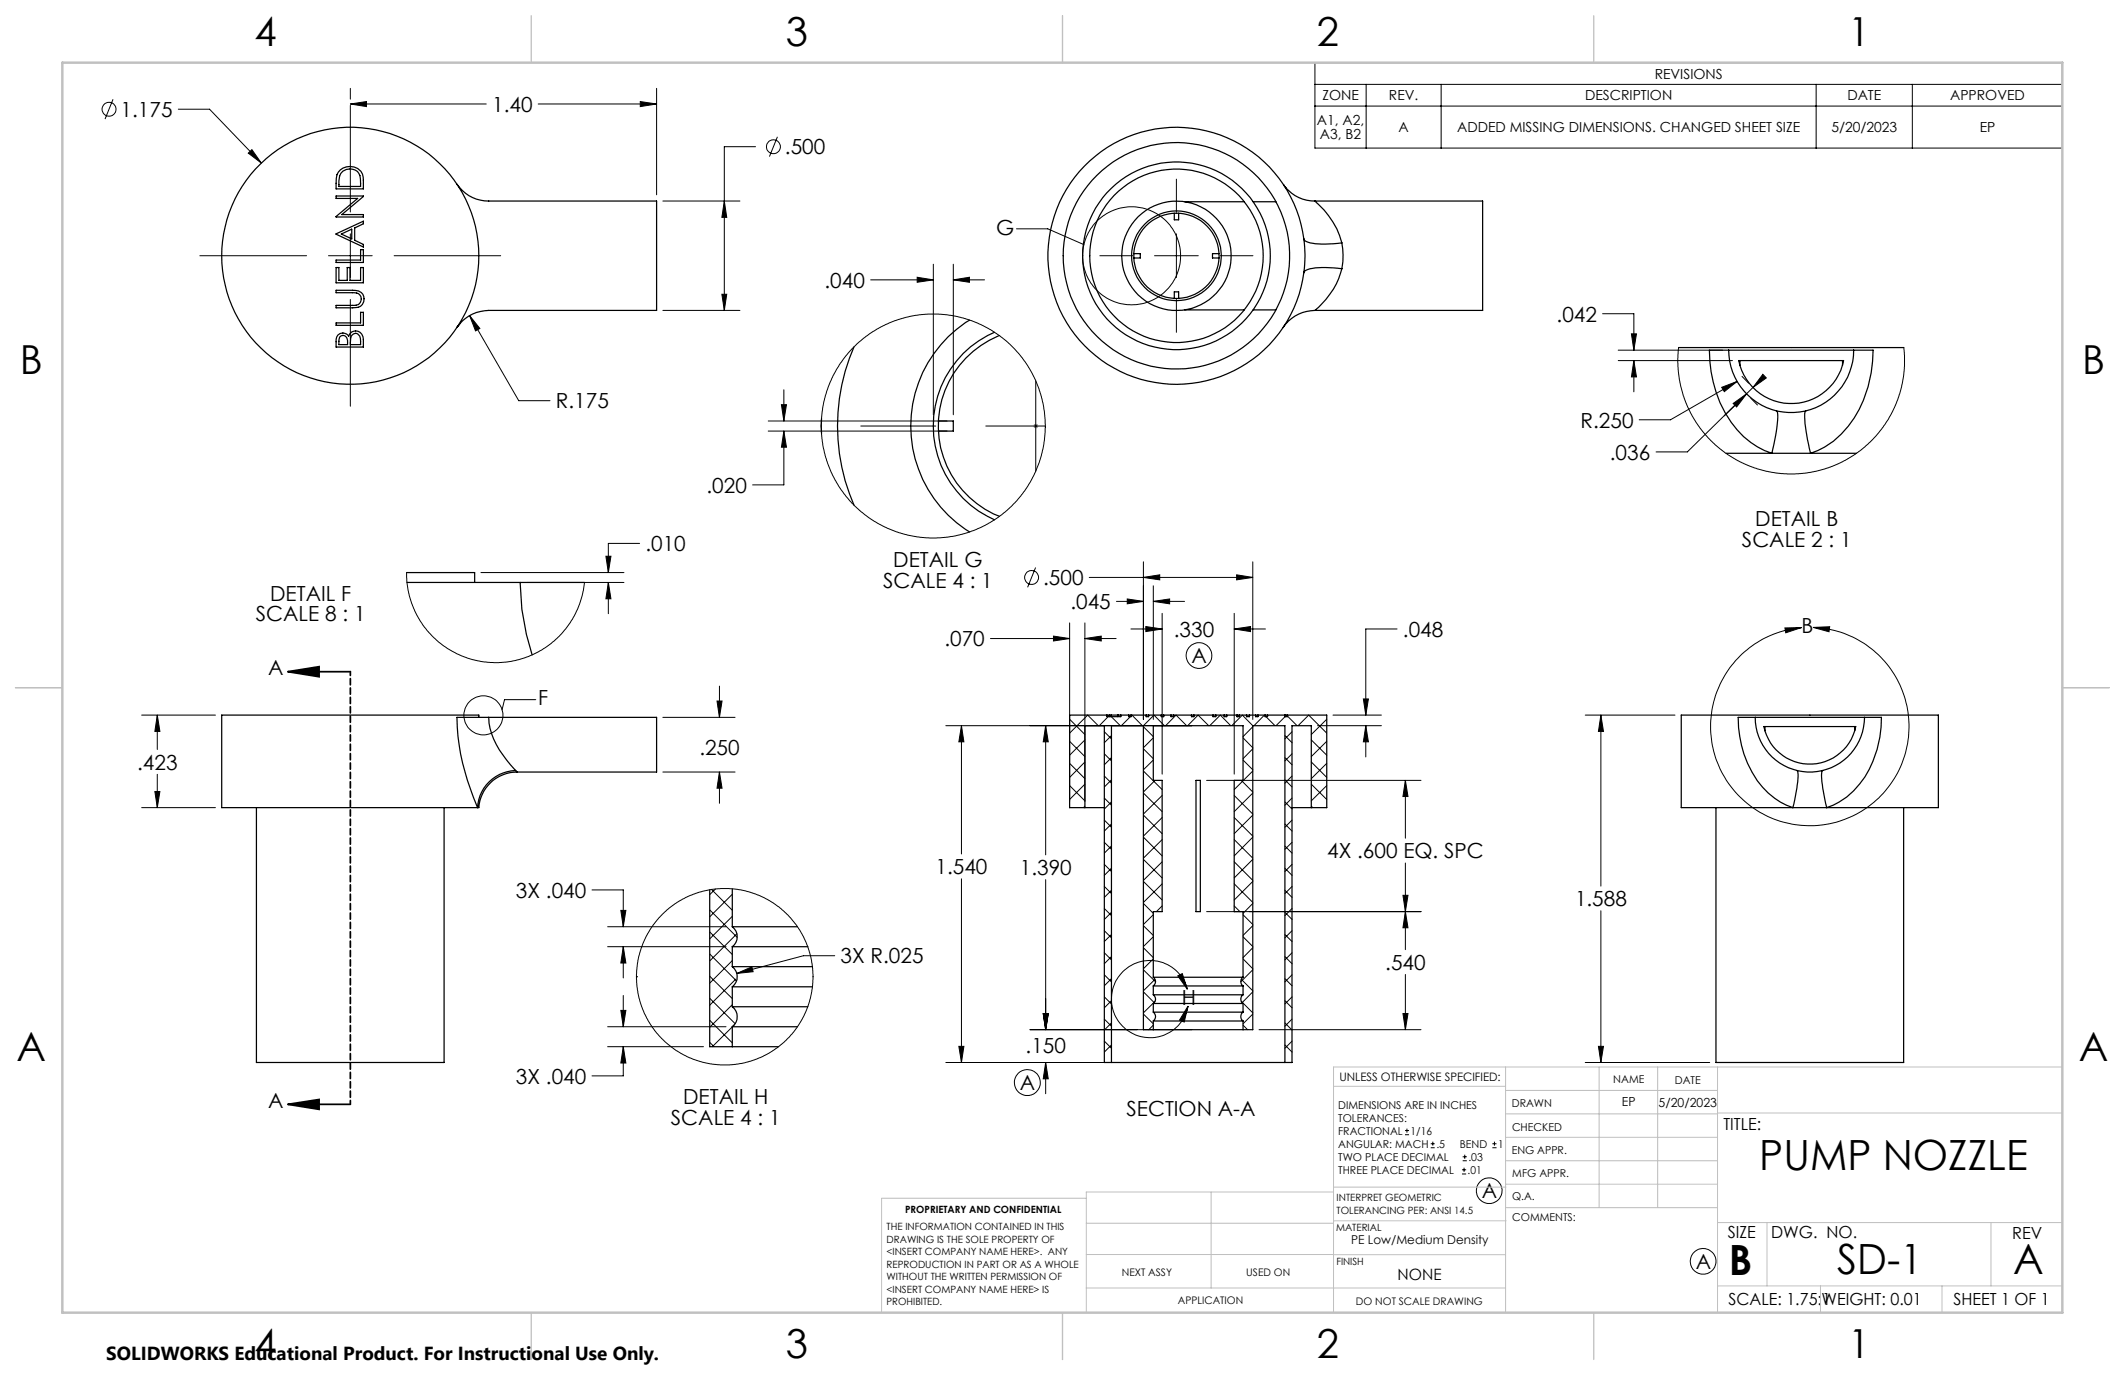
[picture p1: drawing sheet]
<svg xmlns="http://www.w3.org/2000/svg" width="432mm" height="279mm" viewBox="0 0 432 279" stroke-linecap="round" stroke-linejoin="round" font-family="sans-serif">
<g fill="none" stroke="#000" stroke-width=".25">
<path d="M68.3 39.8h5.5l-4.3 3.8h4.3v.5h-5.5l4.4-3.8h-4.4zM69.2 34.5a2.79 2.79 0 0 1 3-.5 2.79 2.79 0 0 1 1.6 2.7v1.7h-5.5a5.9 5.9 0 0 1 .5-3.4zM69.7 34.8a2.15 2.15 0 0 1 2.3-.4 2.15 2.15 0 0 1 1.2 2l.1 1.5h-4.4a5.4 5.4 0 0 1 .4-2.7zM92.9 37.4a7.7 7.7 0 0 0 6.4 3.5h34.1v22.2h-34.1a7.8 7.8 0 0 0-6.4 3.4M260.8 37.5l.5 .7M261.3 38.2a7.8 7.8 0 0 0 5.9 2.7M68.3 59h3.3a1.86 1.86 0 0 1 2.3 2.3 1.62 1.62 0 0 1-1.8 1.2h-3.8v-.4h3.3a1.36 1.36 0 0 0 1.8-1.3 1.36 1.36 0 0 0-1.8-1.3h-3.3zM68.3 47.5l5.5-2.6v.6l-1.7 .8v2.5l1.7 .9v.5zM68.3 52.8h5v-2.1h.5v2.6h-5.5zM68.3 54.4h.6v2.6h1.7v-2.6h.5v2.6h2.2v-2.6h.5v3.1h-5.5zM69.4 47.6l2.1-1v1.9zM230.4 51.5h1.3v.9h-1.3"/>
<path d="M238.6 43.3v1.4h.9v-1.4M240.7 41h12.1M247.7 51.5h-1.3v.9h1.3M254.6 41h4.7M264.9 48.5a24.1 24.1 0 0 1 0 6.9M264.9 48.5a26.1 26.1 0 0 0-39.9-18.5 26.1 26.1 0 0 0 0 44 26.1 26.1 0 0 0 39.9-18.6M264.9 48.5a1.89 1.89 0 0 0 1.8 .9 21.2 21.2 0 0 0 6 0M267.2 40.9l.2 .2a16.6 16.6 0 0 1 5.3 8.3M267.2 40.9h34.1v22.2h-34.1M272.7 54.6a16.2 16.2 0 0 0-7.3 .3l-.5 .5M272.7 54.6a16.9 16.9 0 0 1-5.5 8.5M272.7 49.4a14 14 0 0 1 0 5.2"/>
<path d="M68.3 65.6h5v-2.1h.5v2.6h-5.5zM68.7 68.1a1.43 1.43 0 0 1 2.1 .2 1.55 1.55 0 0 1 1.9-1 1.55 1.55 0 0 1 1.1 1.7v1.5h-5.5a3.3 3.3 0 0 1 .4-2.4zM69.1 68.4a.91 .91 0 0 1 1-.1 .91 .91 0 0 1 .5 .9v.8h-1.7v-1.1zM71.5 68.1a.96 .96 0 0 1 1.2-.3 .96 .96 0 0 1 .5 1l.1 1.2h-2.1v-.3a2.11 2.11 0 0 1 .3-1.6zM93.5 65.8l-.6 .7M173.5 70.5a40.3 40.3 0 0 0 0 32.2M197 65.1a25.3 25.3 0 0 0 0 43M202.1 67.5a20.8 20.8 0 0 0-12.4 19.1 20.8 20.8 0 0 0 12.4 19M203.1 68.2a19.8 19.8 0 0 0-12.4 18.4 19.8 19.8 0 0 0 12.4 18.3M238.6 60.6v-1.3h.9v1.3M240.7 63h12.1M254.6 63h4.7"/>
<path d="M267.2 63.1a7.8 7.8 0 0 0-6.5 3.4M341.1 70.6h45.8M351.3 71.2a12.7 12.7 0 0 0 12.7 12.6 12.7 12.7 0 0 0 12.7-12.6M351.3 71.2h-4a24.5 24.5 0 0 0 7 17.5 15.6 15.6 0 0 0 5.7 3.4M351.3 71.2h25.4M353.3 73.3h21.3a10.9 10.9 0 0 1-10.6 8.7 10.9 10.9 0 0 1-10.7-8.7zM353.6 73.3v1M374.4 73.3v1M376.7 71.2h3.9a23.6 23.6 0 0 1-8 18.4l-1.8 1.2-2.9 1.3M166.9 85.1v3M190.7 85.5h3v2.1h-3M350.7 92.1h9.3"/>
<path d="M360 92.1h7.9M361 83.5l.1 .1a13.2 13.2 0 0 1-.5 5.7l-.6 2.8M367 83.5a5.2 5.2 0 0 0-.1 3.3l1 5.3M367.9 92.1h9.3M82.6 116.3h13.8v2.1M82.7 118.4h23M105.7 118.4l.3 5.4 1 5.1 1.1 4.2M105.7 118.4h13.1M97.3 145.8v-.5h-52.3v18.8h52M99.3 145.8h-6.4a49.4 49.4 0 0 0 4.1 18.3M99.3 145.8a14.5 14.5 0 0 0 3.7 8.7l1.8 2.1M99.3 145.8h34.1v11.1h-28.3"/>
<path d="M104.8 156.6a8 8 0 0 0-7.8 7.5M104.8 156.6l.3 .3M105.1 156.9a8 8 0 0 0-7.9 7.2h-.2M224.9 145.3v.3h2.9v-.3M225.4 145.3v.3M225.8 145.3h1.5M225.8 145.3h-8.5v18.8h3.2M225.8 145.3v.3M227.8 145.3h-.7v.3M227.8 145.3h33.3M229.3 145.3v.3h.5v-.3M232.9 145.3v.3h.5v-.3"/>
<path d="M236 145.3v.3h.5v-.3M237.9 145.3v.3h.6v-.3M242.1 145.3v.3h.5v-.3M243 158.6h.9v26.6h-.9zM246.5 145.3v.3h.6v-.3M248.7 145.3v.3h.6v-.3M251.4 145.3v.3h.4v-.3M251.5 145.3v.3M253.3 145.3v.3h.6v-.3M255.1 145.3v.3h.5v-.3M257.1 145.3v.3h.5v-.3M261.1 145.3h.1"/>
<path d="M261.1 145.3v.3h.5v-.3M261.2 145.3h.4M261.6 145.3h8v18.8h-3.1M356.7 145.8a11.1 11.1 0 0 0 11.1 11.1 11.1 11.1 0 0 0 11.1-11.1M356.7 145.8h-3.5a21.2 21.2 0 0 0 6.1 15.3 13.3 13.3 0 0 0 5 3M356.7 145.8h22.2M358.4 147.6h18.7a9.5 9.5 0 0 1-9.3 7.7 9.5 9.5 0 0 1-9.4-7.7zM358.6 147.6v.9M365.1 156.6a4 4 0 0 1 .1 2.9l-.9 4.6M370.4 156.6a4 4 0 0 0-.1 2.9l.9 4.6M376.9 147.6v.9M378.9 145.8h3.4a20.7 20.7 0 0 1-7.1 16.2l-1.5 1-2.5 1.1"/>
<path d="M52.1 164.1v51.8h38.1v-51.8M220.5 164.1h3.9M220.5 164.1v-16.6h3.9v68.4h1.4M262.5 164.1h4M266.5 164.1v-16.6h-4v68.4h-1.4M348.7 164.1v51.8h38.1v-51.8M364.3 164.1h6.9M364.3 164.1h-22.7v-18.8h52.3v18.8h-22.7M129.3 198.5h.1M144.2 180.8v31.9h4.6M148.8 188.3a2.58 2.58 0 0 1 0 4.1M148.8 196.4a2.61 2.61 0 0 1 0 4.1"/>
<path d="M148.8 188.3h13.2M148.8 192.4h15.3M148.8 196.4h16.3M148.8 180.6v7.7M148.8 192.4v4M234.4 198.6a1.08 1.08 0 0 1 0 1.7M234.4 198.6h18.2M234.4 198.6v-13.4h1.7v-26.6h-1.7v-11.1h18.2v11.1h-1.8v26.6h1.8v13.4M252.6 198.6a1.08 1.08 0 0 0 0 1.7M148.8 204.6a2.58 2.58 0 0 1 0 4M148.8 200.5h16.3M148.8 204.6h15.3"/>
<path d="M148.8 208.6h13.2M148.8 212.7h9.4M148.8 200.5v4.1M148.8 208.6v4.1M225.8 215.9h35.3M234.4 202.1a1.08 1.08 0 0 1 0 1.8M234.4 205.7a1.11 1.11 0 0 1 0 1.8M234.4 200.3h18.2M234.4 202.1h18.2M234.4 207.5h18.2M234.4 209.2h18.2M234.4 203.9h18.2"/>
<path d="M234.4 205.7h18.2M234.4 200.3v1.8M234.4 203.9v1.8M234.4 207.5v1.7M234.4 209.2h-2.1v-61.7h-6.5v68.4M252.6 205.7a1.11 1.11 0 0 0 0 1.8M252.6 202.1a1.08 1.08 0 0 0 0 1.8M252.6 209.2h2v-61.7h6.5v68.4M252.6 200.3v1.8M252.6 203.9v1.8M252.6 207.5v1.7"/>
<circle cx="71.2" cy="52" r="26.1"/>
<circle cx="239" cy="52" r="9.1"/>
<circle cx="239" cy="52" r="11.1"/>
<circle cx="239.1" cy="52" r="19.1"/>
<circle cx="239.1" cy="52" r="17.6"/>
<circle cx="239.1" cy="52" r="23"/>
<circle cx="239.1" cy="52" r="8.7"/>
</g>
<g fill="none" stroke="#000" stroke-width=".2">
<path d="M71.2 18v2.1M133.4 18v21.6M267.2 12.7h151.9v17.4h-151.9zM267.2 17.1h151.9M277.6 17.1v13M292.8 17.1v13M369 17.1v13M388.6 17.1v13M23 20.2l-1.7 4M36.2 22.2h6.4l10.5 10.9M50.4 31.1l.8-.7 1.9 2.7zM71.2 21.1l3.3-.5v1.1z"/>
<path d="M71.2 21.1h27.6M71.2 21.4v21.7M109.4 21.1h24M130.1 20.6l3.3 .5-3.3 .6zM153.5 29.8h-6.3v33.3M158 27.8l-1.6 4M239 36.4v6.7M267.2 21.6h151.9M40.6 52h21.7M66.7 52h8.9M71.2 47.5v8.9M80.1 52h21.6"/>
<path d="M134.7 40.9h15.7M146.7 59.8h1l-.5 3.3zM147.2 40.9l.5 3.3h-1zM176.9 56.9h12.8M186.4 56.3l3.3 .6-3.3 .5zM189.7 53.7v30.6M193.7 56.9l3.3-.6v1.1zM193.7 53.7v30.6M193.7 56.9h6.4M206.6 46.5h6.3l7.3 3.2M223.5 52h6.7M234.6 52h8.9"/>
<path d="M239 47.5v8.9M247.9 52h6.7M71.2 60.9v21.6M95.4 64.1l10 17.3h6.4M95.4 64.1l2.1 2.6-.9 .5zM134.7 63.1h15.7M159.3 79.2v6.3M210.5 77.4v18.3M239 60.9v6.6M325.6 63.7h6.4v7.5M328.8 71.2h21.2M328.8 73.3h23.2"/>
<path d="M331.5 67.8h1l-.5 3.4zM332 73.3l.5 3.3h-1zM332 73.3v6.3M341.1 70.6l-.2 2.2 .1 2.7 .5 2.7 .6 2.2 1.8 4.1 1.6 2.5 1.2 1.5 1.8 1.8 2 1.7 3.9 2.2 2 .8 2.6 .8 4.1 .5h2.4l2.4-.3 2.9-.7 2.1-.8 2-.9 2.1-1.3 2-1.5 2.2-2.2 2.6-3.5 1.2-2.3 1-2.8 .6-2.2 .3-2.4 .1-3.2-.1-1.6M349.8 78.7l3.2-1.2-2.6 2.1zM353 77.5l-13.6 7.8h-6.3M354 76.5l1.3 1.4M356.2 78.7l-13.3 13.1h-6.4M358.2 76.1l.7 .7-2.7 1.9zM156.1 87.6h36.3M156.1 85.5h36.3M158.8 82.2h1l-.5 3.3z"/>
<path d="M159.3 87.6l.5 3.3h-1zM159.3 87.6v10.9h-6.4M174.9 86.6h15.2M200.3 86.6h12.1M352.2 82l2.7-2-2 2.7zM354.9 80l-4.5 4.5M355.8 80.9l1.3 1.4M82.6 116.3l.3 3.5 .7 2.8 1.7 3.4 1.9 2.6 2.8 2.6 2.9 1.7 3.2 1.2 3.5 .5 3.2-.1 1.9-.3 2.1-.6 3.3-1.5 2.5-1.9 2.3-2.4 1.8-2.6 1.2-2.9 .6-2.3 .3-1.6M97.7 116.3h29.1M107 118.4h19.8M123.1 113h1l-.5 3.3zM123.6 118.4l.5 3.3h-1z"/>
<path d="M123.6 118.4v6.3M130 110.4h-6.4v5.9M210.4 115.3l-1.6 4M221.3 117.3h33.3M232.3 117.3l3.4-.5v1zM232.3 114.2v32M234.4 119v27.2M251.3 116.8l3.3 .5-3.3 .5zM254.6 114.2v32M146.2 139.4v6.4M201.3 129.8h16M214.1 129.3l3.2 .5-3.2 .4z"/>
<path d="M217.3 126.6v36.2M220.5 129.8l3.3-.5v.9zM220.5 126.6v36.2M220.5 129.8h6.3M226.9 122.2h5.4M229.1 121.7l3.2 .5-3.2 .5zM229.8 127.8h6.3M232.8 127.3l3.3 .5-3.3 .5zM234.4 122.2l3.3-.5v1zM234.4 122.2h6.3M236.1 124.6v32.7M250.8 127.8l3.3-.5v1z"/>
<path d="M250.8 127.8h6.3M250.8 124.6v32.7M283.9 127.8h-6.4v17.5M362.7 127.6l3.3-.1-3.1 1.1zM368.4 127.5a20.2 20.2 0 0 1 17.1 29.7 20.2 20.2 0 0 1-34.2 2 20.2 20.2 0 0 1 13.5-31.5l1.2-.2M368.4 127.5l3.4-.1-.1 1zM28.8 145.3h15M32 145.3l.5 3.3h-1zM32 145.3v7M32 157.3v6.8M108.9 142.2h-6.4l-.5 2M134.7 145.8h14.7"/>
<path d="M134.7 156.9h14.7M145.7 142.5h1l-.5 3.3zM146.2 156.9l.5 3.3h-1zM146.2 156.9v6.3M192.2 147.5h50M195.4 147.5l.5 3.2h-1.1zM195.4 147.5v26M212.5 147.5l.5 3.2h-1zM212.5 147.5v26.2M217.3 159.6l3.2 3.1M217.3 155.1l3.2 3.1M217.3 150.6l3.2 3.1"/>
<path d="M217.3 146.2l3.2 3.1M220.5 150.4l-3.2 3.1M220.5 154.8l-3.2 3.2M220.5 159.3l-3.2 3.2M223.2 147.5l-2.2-2.2-3.7 3.7M224.4 157.7l1.4 1.4M224.4 153.2l1.4 1.4M224.4 148.7l1.4 1.4M225.2 145.6l-1.8 1.9M225.8 145.6l1.8 1.9M225.8 149.5l-1.4 1.4M225.8 154l-1.4 1.4"/>
<path d="M225.8 158.5l-1.4 1.4M229.7 145.6l-1.8 1.9M229.8 145.5l.2-.2 2.1 2.2M232.3 147.5l2.2-2.2 2.1 2.2M232.3 156.7l3.8 3.7M232.3 152.2l2.1 2M232.3 147.7l2.1 2M234.4 149.9l-2.1 2M234.4 154.4l-2.1 2M234.7 158.6l-2.4 2.3M236.9 147.5l2.1-2.2 2.1 2.2M241.3 147.5l2.2-2.2 2.1 2.2"/>
<path d="M245.2 158.6h43.5M245.8 147.5l2.2-2.2 2.1 2.2M250.3 147.5l2.1-2.2 2.2 2.2M252.2 158.6l2.4 2.3M252.6 154.4l2 2M252.6 149.9l2 2M254.6 147.7l-2 2M254.6 152.2l-2 2M254.6 156.7l-3.8 3.7M257.1 145.5l-.2-.2-2.1 2.2M257.2 145.6l1.9 1.9M261.1 158.5l1.4 1.4"/>
<path d="M261.1 154l1.4 1.4M261.1 149.5l1.4 1.4M261.1 145.6l-1.8 1.9M261.6 145.5l2 2M262.5 148.7l-1.4 1.4M262.5 153.2l-1.4 1.4M262.5 157.7l-1.4 1.4M263.8 147.5l2.1-2.2 3.7 3.7M266.5 159.3l3.1 3.2M266.5 154.8l3.1 3.2M266.5 150.4l3.1 3.1M267.7 147.5h13"/>
<path d="M269.6 146.2l-3.1 3.1M269.6 150.6l-3.1 3.1M269.6 155.1l-3.1 3.1M269.6 159.6l-3.1 3.1M270.9 145.3h9.8M277 142h1.1l-.6 3.3zM277.5 147.5v6.3M277.5 147.5l.6 3.2h-1.1zM285.6 158.6l.5 3.3h-1zM285.6 158.6v11.7M322.1 145.3h18.3M325.3 145.3l.5 3.3h-1z"/>
<path d="M325.3 145.3v34.8M28.8 164.1h15M31.5 160.8h1l-.5 3.3zM195.4 178.6v37.3M212.5 178.8v30.4M217.3 164.1h.1M220.5 163.8l-.3 .3M224.4 175.6l1.4 1.5M224.4 171.2l1.4 1.4M224.4 166.7l1.4 1.4M224.4 162.2l1.4 1.4M225.8 162.9l-1.4 1.5"/>
<path d="M225.8 167.4l-1.4 1.5M225.8 171.9l-1.4 1.5M225.8 176.4l-1.4 1.5M232.3 179.1l3.8 3.8M232.3 174.6l3.8 3.8M232.3 170.1l3.8 3.8M232.3 165.6l3.8 3.8M232.3 161.1l3.8 3.8M236.1 161.6l-3.8 3.8M236.1 166.1l-3.8 3.8M236.1 170.6l-3.8 3.8M236.1 175.1l-3.8 3.8"/>
<path d="M236.1 179.6l-3.8 3.8M250.8 179.6l3.8 3.8M250.8 175.1l3.8 3.8M250.8 170.6l3.8 3.8M250.8 166.1l3.8 3.8M250.8 161.6l3.8 3.8M254.6 161.1l-3.8 3.8M254.6 165.6l-3.8 3.8M254.6 170.1l-3.8 3.8M254.6 174.6l-3.8 3.8M254.6 179.1l-3.8 3.8M261.1 176.4l1.4 1.5"/>
<path d="M261.1 171.9l1.4 1.5M261.1 167.4l1.4 1.5M261.1 162.9l1.4 1.5M262.5 162.2l-1.4 1.4M262.5 166.7l-1.4 1.4M262.5 171.2l-1.4 1.4M262.5 175.6l-1.4 1.5M266.5 163.8l.3 .3M269.6 164.1h.1M285.6 175.4v17.6M120.3 180.8h6.3v7.5M123.5 188.3h24"/>
<path d="M123.5 192.4h24M126.2 185h1l-.6 3.3zM126.6 192.4v6.3M126.6 192.4l.6 3.3h-1zM144.2 198.4l4.6 4.5M144.2 193.9l5.4 5.4M144.2 189.4l4.6 4.6M144.2 184.9l5.6 5.6M144.6 180.7l4.2 4.3M145.4 180.7l-1.2 1.1M148.8 181.7l-4.6 4.6M148.8 186.2l-4.6 4.6"/>
<path d="M148.8 195.2l-4.6 4.6M149.5 199l-5.3 5.3M149.7 197.8l3.1-1.3 .2 .9zM149.7 189.8l-5.5 5.5M169.6 194.2h-6.3l-13.6 3.6M224.4 198.1l1.4 1.4M224.4 193.6l1.4 1.5M224.4 189.1l1.4 1.5M224.4 184.6l1.4 1.5M224.4 180.1l1.4 1.5M225.8 180.9l-1.4 1.5M225.8 185.4l-1.4 1.4"/>
<path d="M225.8 189.9l-1.4 1.4M225.8 194.4l-1.4 1.4M225.8 198.9l-1.4 1.4M232.3 197.1l2.5 2.4M232.3 192.6l2.1 2M232.3 188.1l2.1 2M232.3 183.6l2.1 2M234.4 185.9l-2.1 2M234.4 190.4l-2.1 1.9M234.4 194.8l-2.1 2M234.7 199l-2.4 2.3M236.1 184.1l-1.1 1.1"/>
<path d="M239.3 198.3l.9-.5 1.1 3.2zM245.2 185.2h43.5M250.8 184.1l1.2 1.1M252.2 199l2.4 2.3M252.6 194.8l2 2M252.6 190.4l2 1.9M252.6 185.9l2 2M254.6 183.6l-2 2M254.6 188.1l-2 2M254.6 192.6l-2 2M254.6 197.1l-2.5 2.4M261.1 198.9l1.4 1.4"/>
<path d="M261.1 194.4l1.4 1.4M261.1 189.9l1.4 1.4M261.1 185.4l1.4 1.4M261.1 180.9l1.4 1.5M262.5 180.1l-1.4 1.5M262.5 184.6l-1.4 1.5M262.5 189.1l-1.4 1.5M262.5 193.6l-1.4 1.5M262.5 198.1l-1.4 1.4M285.1 181.9h1l-.5 3.3zM285.6 185.2l.5 3.3h-1zM285.6 198v11.2"/>
<path d="M325.3 185.1v30.8M123.5 208.6h24M123.5 212.7h19.4M126.2 205.3h1l-.6 3.3zM126.6 202.3v6.3M126.6 212.7v5.9h-6.3M126.6 212.7l.6 3.3h-1zM144.2 211.8l.9 .9M144.2 207.3l4.6 4.6M144.2 202.8l5.2 5.2M148.8 204.2l-4.6 4.5M148.8 208.7l-4.1 4"/>
<path d="M149.2 208.2l-.3 .3M192.2 215.9h50M194.8 212.6h1.1l-.5 3.3zM209.3 209.2h32.9M212 206h1l-.5 3.2zM212.5 215.9l.5 3.3h-1zM212.5 215.9v6.3M224.4 211.6l1.4 1.4M224.4 207.1l1.4 1.4M224.4 202.6l1.4 1.4M225.8 203.3l-1.4 1.5M225.8 207.9l-1.4 1.4"/>
<path d="M225.8 212.3l-1.4 1.5M232.3 206.1l2.1 1.9M232.3 201.5l2.2 2.2M234.4 208.3l-1 .9M234.7 203.5l-2.4 2.3M241.3 201a7.8 7.8 0 0 0-12.3-4.3 7.8 7.8 0 0 0 .6 13 7.8 7.8 0 0 0 11.8-5.3M241.4 204.4l-.8 3.3-.9-.4zM252.2 203.5l2.4 2.3M252.6 208.3l.9 .9M254.6 201.5l-2.2 2.2M254.6 206.1l-2 1.9M255.8 209.2h32.9"/>
<path d="M261.1 212.3l1.4 1.5M261.1 207.9l1.4 1.4M261.1 203.3l1.4 1.5M262.5 202.6l-1.4 1.4M262.5 207.1l-1.4 1.4M262.5 211.6l-1.4 1.4M285.1 206h1l-.5 3.2zM322.1 215.9h25.3M324.8 212.6h1l-.5 3.3zM285.5 230.6h.8M285.5 229.7h.8M285.9 229.3v.9"/>
<path d="M290.7 233.2h.8M290.7 232.4h.8M291.1 232v.8M297.1 238.5h.8M297.1 237.7h.8M297.2 235.9h.9M297.2 235.1h.9M297.5 237.3v.8M297.6 234.6v.9M303.2 233.2h.9M303.2 232.4h.9M303.7 232v.8"/>
<circle cx="22.2" cy="22.2" r="1.41"/>
<circle cx="157.2" cy="29.8" r="1.41"/>
<circle cx="229.9" cy="52" r="10"/>
<circle cx="189.7" cy="86.6" r="22.8"/>
<circle cx="209.6" cy="117.3" r="1.41"/>
<circle cx="243.6" cy="133.2" r="2.61"/>
<circle cx="98.2" cy="145.4" r="4"/>
<circle cx="147.3" cy="198.5" r="17.9"/>
<circle cx="208.8" cy="220" r="2.64"/>
<circle cx="302.6" cy="241.9" r="2.62"/>
<circle cx="346.1" cy="256.3" r="2.62"/>
</g>
<path d="M58.5 136.5h12.7M58.5 136.5l6.3-1v2zM58.5 224.4h12.7M58.5 224.4l6.3-1v2z" fill="none" stroke="#000" stroke-width=".35"/>
<path d="M210 86.6h1M210.1 86.2l.7 .7M210.5 86.1v1M210.8 86.2l-.7 .7" fill="none" stroke="#808080" stroke-width=".2"/>
<path d="M71.2 136.5v87.9" fill="none" stroke="#000" stroke-width=".35" stroke-dasharray="1.3 .6" stroke-dashoffset=".5"/>
<g fill="none" stroke="#c0c0c0" stroke-width=".2">
<path d="M305.9 216.8v49.9M324.9 216.8v28.6M336.8 216.8v28.6M349 216.8v49.9M419.1 216.8h-148.1v49.9M271 220.7h34.9M305.9 231.1h43.1M305.9 226.3h43.1M305.9 221.6h43.1M305.9 235.9h43.1M349 226.2h70.1M220.7 248.6h50.3"/>
<path d="M220.7 254.9h50.3M220.7 243.5h-41.6v23.2M246.1 242.2v19.5M271 255h34.9M271 248.1h35M271 242.2h-50.3v24.5M271 241.2h35M305.9 240.6h43.1M306 245.4h43M349 248.4h70.1M359.1 248.4v12.9M404.6 248.4v12.9"/>
<path d="M220.7 261.7h85.2M349 261.3h70.1M369.9 261.3v5.4M394.6 261.3v5.4"/>
</g>
<path d="M108 3.2v9.5M215.9 3.2v9.5M323.8 3.2v9.5M3.1 139.7h9.6M419.1 139.7h9.5M108 266.7v9.6M215.9 266.7v9.6M323.8 266.7v9.6" fill="none" stroke="#c0c0c0" stroke-width=".25"/>
<path d="M12.7 12.7h406.4v254h-406.4z" fill="none" stroke="#c0c0c0" stroke-width=".5"/>
<g fill="#000">
<path d="M58.5 136.5l6.3-1v2zM58.5 224.4l6.3-1v2z"/>
<path d="M362.7 127.6l3.3-.1-3.1 1.1zM368.4 127.5l3.4-.1-.1 1zM239.3 198.3l.9-.5 1.1 3.2zM241.4 204.4l-.8 3.3-.9-.4z"/>
<path d="M32 145.3l.5 3.3h-1zM31.5 160.8h1l-.5 3.3zM145.7 142.5h1l-.5 3.3zM146.2 156.9l.5 3.3h-1zM50.4 31.1l2.7 2-1.9-2.7zM147.2 40.9l.5 3.3h-1zM146.7 59.8h1l-.5 3.3zM95.4 64.1l1.2 3.1 .9-.5zM71.2 21.1l3.3-.5v1.1zM130.1 20.6l3.3 .5-3.3 .6zM325.3 145.3l.5 3.3h-1zM324.8 212.6h1l-.5 3.3zM220.5 129.8l3.3-.5v.9zM214.1 129.3l3.2 .5-3.2 .4zM232.3 117.3l3.4-.5v1zM251.3 116.8l3.3 .5-3.3 .5zM234.4 122.2l3.3-.5v1zM229.1 121.7l3.2 .5-3.2 .5zM212.5 147.5l.5 3.2h-1zM212 206h1l-.5 3.2zM277 142h1.1l-.6 3.3zM277.5 147.5l.6 3.2h-1.1zM195.4 147.5l.5 3.2h-1.1zM194.8 212.6h1.1l-.5 3.3zM285.6 158.6l.5 3.3h-1zM285.1 181.9h1l-.5 3.3zM232.8 127.3l3.3 .5-3.3 .5zM250.8 127.8l3.3-.5v1zM285.1 206h1l-.5 3.2zM285.6 185.2l.5 3.3h-1zM212 206h1l-.5 3.2zM212.5 215.9l.5 3.3h-1zM331.5 67.8h1l-.5 3.4zM332 73.3l.5 3.3h-1zM349.8 78.7l.6 .9 2.6-2.1zM352.2 82l2.7-2-2 2.7zM358.2 76.1l.7 .7-2.7 1.9zM123.1 113h1l-.5 3.3zM123.6 118.4l.5 3.3h-1zM193.7 56.9l3.3-.6v1.1zM186.4 56.3l3.3 .6-3.3 .5zM159.3 87.6l.5 3.3h-1zM158.8 82.2h1l-.5 3.3zM126.2 185h1l-.6 3.3zM126.6 192.4l.6 3.3h-1zM149.7 197.8l3.3-.4-.2-.9zM126.2 205.3h1l-.6 3.3zM126.6 212.7l.6 3.3h-1z"/>
</g>
<g font-size="8.5">
<text x="357.5" y="237.7">PUMP NOZZLE</text>
<text x="351.3" y="259">B</text>
<text x="373.3" y="258.9">SD-1</text>
<text x="409.1" y="258.9">A</text>
</g>
<g font-size="8.1">
<text x="51.7" y="9.3">4</text>
<text x="159.7" y="9.3">3</text>
<text x="267.6" y="9.3">2</text>
<text x="375.6" y="9.3">1</text>
<text x="4" y="76">B</text>
<text x="423.1" y="76">B</text>
<text x="3.3" y="215.7">A</text>
<text x="422.4" y="215.7">A</text>
<text x="51.7" y="276">4</text>
<text x="159.7" y="276">3</text>
<text x="267.6" y="276">2</text>
<text x="375.6" y="276">1</text>
</g>
<g font-size="4.2">
<text x="24.5" y="23.7">1.175</text>
<text x="100" y="22.7">1.40</text>
<text x="159.5" y="31.4">.500</text>
<text x="202.4" y="47.7">G</text>
<text x="167.5" y="58.4">.040</text>
<text x="316.3" y="65.3">.042</text>
<text x="112.9" y="83">R.175</text>
<text x="321.2" y="86.9">R.250</text>
<text x="327.1" y="93.4">.036</text>
<text x="143.6" y="100.1">.020</text>
<text x="356.7" y="106.9">DETAIL B</text>
<text x="131.2" y="112">.010</text>
<text x="354" y="111.1">SCALE 2 : 1</text>
<text x="179.4" y="119.4">SCALE 4 : 1</text>
<text x="181.5" y="115.2">DETAIL G</text>
<text x="212" y="118.9">.500</text>
<text x="54.9" y="122.1">DETAIL F</text>
<text x="217.5" y="123.8">.045</text>
<text x="52" y="126.2">SCALE 8 : 1</text>
<text x="191.9" y="131.3">.070</text>
<text x="238.5" y="129.4">.330</text>
<text x="285.1" y="129.4">.048</text>
<text x="366" y="128.7">B</text>
<text x="54.5" y="137.1">A</text>
<text x="242.1" y="134.7">A</text>
<text x="109.4" y="143.3">F</text>
<text x="142.1" y="153.4">.250</text>
<text x="27.9" y="156.4">.423</text>
<text x="190.1" y="177.6">1.540</text>
<text x="207.2" y="177.8">1.390</text>
<text x="269.7" y="174.4">4X .600 EQ. SPC</text>
<text x="104.8" y="182.4">3X .040</text>
<text x="320" y="184.1">1.588</text>
<text x="170.8" y="195.8">3X R.025</text>
<text x="281.5" y="197.1">.540</text>
<text x="240.1" y="204.2">H</text>
<text x="208.4" y="214">.150</text>
<text x="104.8" y="220.2">3X .040</text>
<text x="207.2" y="221.5">A</text>
<text x="54.5" y="225.1">A</text>
<text x="138.8" y="224.4">DETAIL H</text>
<text x="228.9" y="226.9">SECTION A-A</text>
<text x="136.3" y="228.6">SCALE 4 : 1</text>
<text x="301.1" y="243.5">A</text>
<text x="344.6" y="257.9">A</text>
</g>
<text font-size="3.8" x="21.6" y="276.3">SOLIDWORKS Educational Product. For Instructional Use Only.</text>
<g font-size="3.4">
<text x="350.2" y="229.5">TITLE:</text>
<text x="351.1" y="251.6">SIZE</text>
<text x="359.9" y="251.6">DWG. NO.</text>
<text x="408.9" y="251.7">REV</text>
<text x="351.2" y="265.2">SCALE: 1.75:1</text>
<text x="370.1" y="265.3">WEIGHT: 0.01</text>
<text x="396.9" y="265.2">SHEET 1 OF 1</text>
</g>
<text font-size="3.2" x="284" y="260.1">NONE</text>
<g font-size="2.8">
<text x="336.2" y="16">REVISIONS</text>
<text x="268.7" y="20.4">ZONE</text>
<text x="282.2" y="20.4">REV.</text>
<text x="322.1" y="20.4">DESCRIPTION</text>
<text x="375.4" y="20.4">DATE</text>
<text x="396.3" y="20.4">APPROVED</text>
<text x="267.6" y="25.4">A1, A2,</text>
<text x="268.2" y="28.3">A3, B2</text>
<text x="284.2" y="26.9">A</text>
<text x="296.1" y="26.9">ADDED MISSING DIMENSIONS. CHANGED SHEET SIZE</text>
<text x="372.1" y="26.9">5/20/2023</text>
<text x="402.3" y="26.9">EP</text>
</g>
<g font-size="2.5">
<text x="329.6" y="224.8">EP</text>
<text x="337" y="224.9">5/20/2023</text>
<text x="274.6" y="252.8">PE Low/Medium Density</text>
</g>
<text font-size="2.4" x="272.2" y="219.7">UNLESS OTHERWISE SPECIFIED:</text>
<g font-size="2.2">
<text x="327.8" y="220.1">NAME</text>
<text x="340.3" y="220.2">DATE</text>
<text x="271.9" y="225.3">DIMENSIONS ARE IN INCHES</text>
<text x="271.9" y="227.9">TOLERANCES:</text>
<text x="307.2" y="224.9">DRAWN</text>
<text x="271.9" y="230.6">FRACTIONAL</text>
<text x="271.9" y="233.2">ANGULAR: MACH</text>
<text x="286.6" y="230.6">1/16</text>
<text x="291.9" y="233.2">.5</text>
<text x="296.6" y="233.2">BEND</text>
<text x="304.4" y="233.2">1</text>
<text x="307.3" y="229.8">CHECKED</text>
<text x="271.9" y="238.5">THREE PLACE DECIMAL</text>
<text x="271.9" y="235.9">TWO PLACE DECIMAL</text>
<text x="298.2" y="238.5">.01</text>
<text x="298.4" y="235.9">.03</text>
<text x="307.2" y="234.5">ENG APPR.</text>
<text x="307.3" y="239.2">MFG APPR.</text>
<text x="307.3" y="243.9">Q.A.</text>
<text x="307.3" y="248.1">COMMENTS:</text>
</g>
<g font-size="2.1">
<text x="227.9" y="259.2">NEXT ASSY</text>
<text x="253.3" y="259.2">USED ON</text>
<text x="239.3" y="265">APPLICATION</text>
<text x="275.5" y="265.1">DO NOT SCALE DRAWING</text>
</g>
<g font-size="2">
<text x="271.6" y="244.1">INTERPRET GEOMETRIC</text>
<text x="180.2" y="250">THE INFORMATION CONTAINED IN THIS</text>
<text x="183.9" y="246.4">PROPRIETARY AND CONFIDENTIAL</text>
<text x="271.5" y="250.2">MATERIAL</text>
<text x="271.6" y="246.6">TOLERANCING PER: ANSI 14.5</text>
<text x="180.2" y="252.5">DRAWING IS THE SOLE PROPERTY OF</text>
<text x="180.2" y="255.1">&lt;INSERT COMPANY NAME HERE&gt;. ANY</text>
<text x="180.2" y="257.6">REPRODUCTION IN PART OR AS A WHOLE</text>
<text x="271.5" y="257">FINISH</text>
<text x="180.2" y="260.1">WITHOUT THE WRITTEN PERMISSION OF</text>
<text x="180.2" y="262.6">&lt;INSERT COMPANY NAME HERE&gt; IS</text>
<text x="180.2" y="265.2">PROHIBITED.</text>
</g>
</svg>
